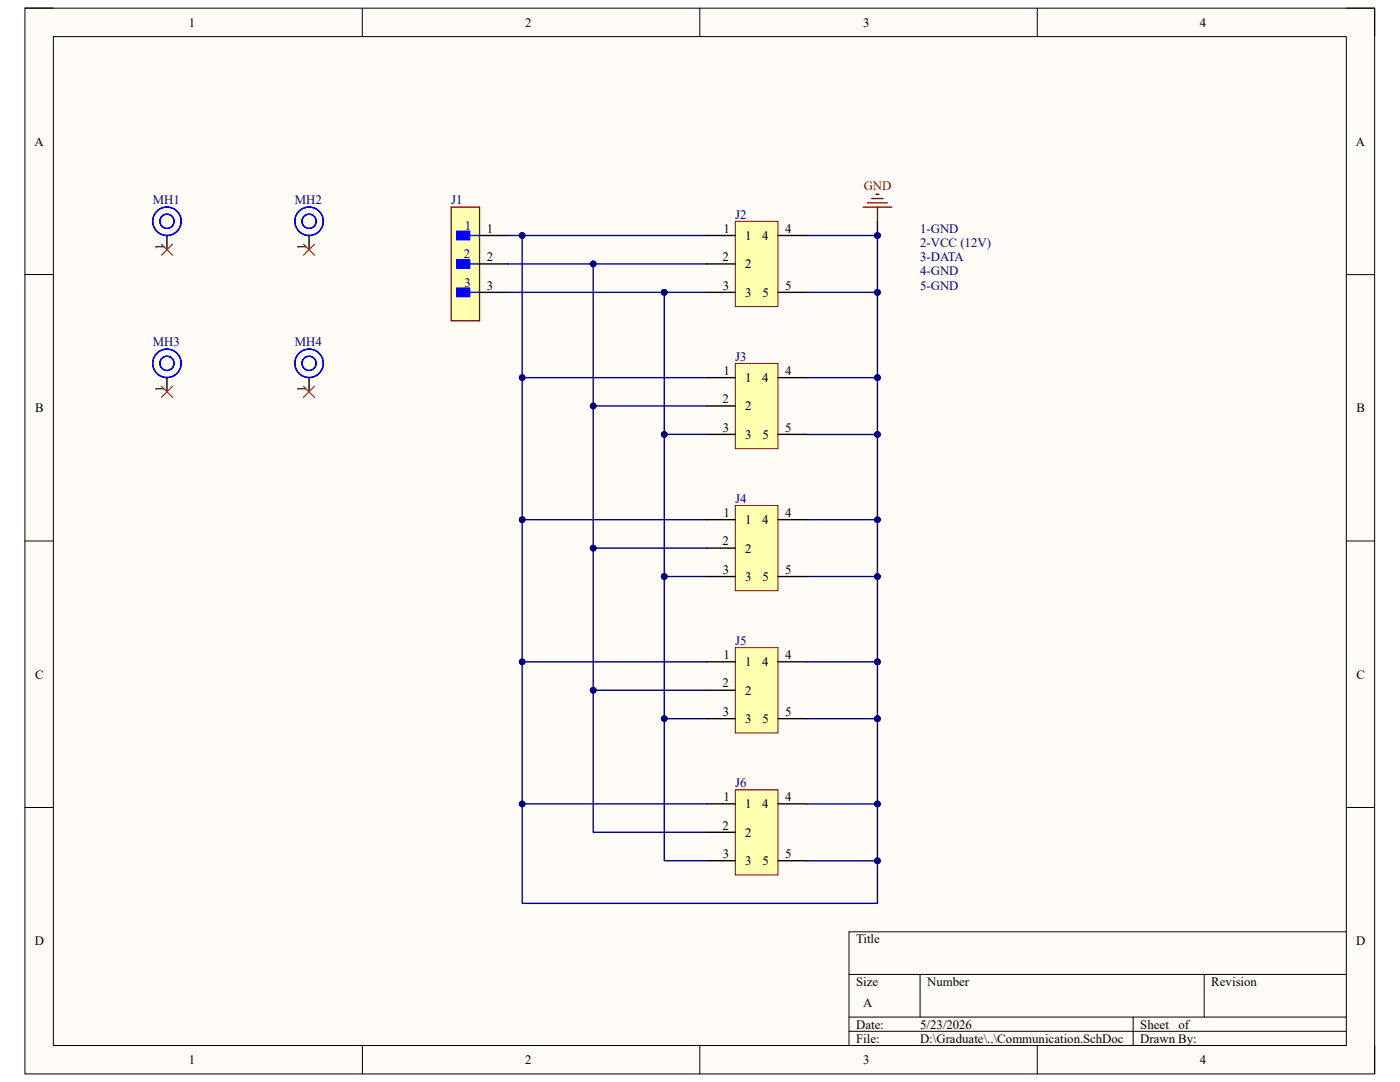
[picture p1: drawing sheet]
<svg xmlns="http://www.w3.org/2000/svg" width="279mm" height="216mm" viewBox="0 0 279 216" stroke-linecap="round" stroke-linejoin="round" font-family="sans-serif">
<path d="M5 1.6h269.3v212.7h-269.3z" fill="#fffcf8"/>
<path d="M5 1.6h269.3v212.7h-269.3z" fill="none" stroke="#000" stroke-width=".2"/>
<path d="M10.6 7.3h258.1v201.3h-258.1z" fill="#fffcf8"/>
<g fill="none" stroke="#000" stroke-width=".2">
<path d="M5 1.6h5.6M10.6 7.3h258.1v201.3h-258.1zM72.3 1.6v5.7M139.7 1.6v5.7M207 1.6v5.7M268.7 1.6h5.6v5.7M5 54.8h5.6M268.7 54.8h5.6M5 107.9h5.6M268.7 107.9h5.6M5 161.1h5.6M268.7 161.1h5.6"/>
<path d="M169.4 194.4h99.3M183.6 194.4v8.5M240.3 194.4v8.5M268.7 185.9h-99.3v22.7M72.3 208.6v5.7M139.7 208.6v5.7M169.4 202.9h99.3M169.4 205.8h99.3M207 208.6v5.7M226.1 202.9v5.7M274.3 208.6v5.7"/>
</g>
<path d="M90 41.3h5.7v22.7h-5.7z" fill="#ffffb0"/>
<path d="M90 41.3h5.7v22.7h-5.7z" fill="none" stroke="#800000" stroke-width=".28"/>
<path d="M91.2 46.1h2.5v1.7h-2.5z" fill="#00f"/>
<path d="M91.2 46.1h2.5v1.7h-2.5zM93.7 47h2" fill="none" stroke="#00f" stroke-width=".28"/>
<path d="M91.2 51.8h2.5v1.7h-2.5z" fill="#00f"/>
<path d="M91.2 51.8h2.5v1.7h-2.5zM93.7 52.7h2" fill="none" stroke="#00f" stroke-width=".28"/>
<path d="M91.2 57.5h2.5v1.7h-2.5z" fill="#00f"/>
<path d="M91.2 57.5h2.5v1.7h-2.5zM93.7 58.3h2" fill="none" stroke="#00f" stroke-width=".28"/>
<path d="M95.7 47h5.7M95.7 52.7h5.7M95.7 58.3h5.7" fill="none" stroke="#000" stroke-width=".28"/>
<path d="M101.4 47h39.7" fill="none" stroke="#000080" stroke-width=".28"/>
<circle cx="104.2" cy="47" r=".57" fill="#000080"/>
<circle cx="104.2" cy="47" r=".57" fill="none" stroke="#000080" stroke-width=".2"/>
<path d="M101.4 52.7h39.7" fill="none" stroke="#000080" stroke-width=".28"/>
<circle cx="118.4" cy="52.7" r=".57" fill="#000080"/>
<circle cx="118.4" cy="52.7" r=".57" fill="none" stroke="#000080" stroke-width=".2"/>
<path d="M101.4 58.3h39.7" fill="none" stroke="#000080" stroke-width=".28"/>
<circle cx="132.6" cy="58.3" r=".57" fill="#000080"/>
<circle cx="132.6" cy="58.3" r=".57" fill="none" stroke="#000080" stroke-width=".2"/>
<path d="M104.2 47v28.4h36.9" fill="none" stroke="#000080" stroke-width=".28"/>
<circle cx="104.2" cy="47" r=".57" fill="#000080"/>
<circle cx="104.2" cy="47" r=".57" fill="none" stroke="#000080" stroke-width=".2"/>
<circle cx="104.2" cy="75.3" r=".56" fill="#000080"/>
<circle cx="104.2" cy="75.3" r=".56" fill="none" stroke="#000080" stroke-width=".2"/>
<path d="M104.2 75.4v28.3h36.9" fill="none" stroke="#000080" stroke-width=".28"/>
<circle cx="104.2" cy="103.7" r=".57" fill="#000080"/>
<circle cx="104.2" cy="103.7" r=".57" fill="none" stroke="#000080" stroke-width=".2"/>
<circle cx="104.2" cy="75.3" r=".56" fill="#000080"/>
<circle cx="104.2" cy="75.3" r=".56" fill="none" stroke="#000080" stroke-width=".2"/>
<path d="M104.2 103.7v28.4h36.9" fill="none" stroke="#000080" stroke-width=".28"/>
<circle cx="104.2" cy="132.1" r=".57" fill="#000080"/>
<circle cx="104.2" cy="132.1" r=".57" fill="none" stroke="#000080" stroke-width=".2"/>
<circle cx="104.2" cy="103.7" r=".57" fill="#000080"/>
<circle cx="104.2" cy="103.7" r=".57" fill="none" stroke="#000080" stroke-width=".2"/>
<path d="M118.4 52.7v28.3h22.7" fill="none" stroke="#000080" stroke-width=".28"/>
<circle cx="118.4" cy="52.7" r=".57" fill="#000080"/>
<circle cx="118.4" cy="52.7" r=".57" fill="none" stroke="#000080" stroke-width=".2"/>
<circle cx="118.4" cy="81" r=".57" fill="#000080"/>
<circle cx="118.4" cy="81" r=".57" fill="none" stroke="#000080" stroke-width=".2"/>
<path d="M118.4 81v28.4h22.7" fill="none" stroke="#000080" stroke-width=".28"/>
<circle cx="118.4" cy="81" r=".57" fill="#000080"/>
<circle cx="118.4" cy="81" r=".57" fill="none" stroke="#000080" stroke-width=".2"/>
<circle cx="118.4" cy="109.4" r=".57" fill="#000080"/>
<circle cx="118.4" cy="109.4" r=".57" fill="none" stroke="#000080" stroke-width=".2"/>
<path d="M118.4 109.4v28.3h22.7" fill="none" stroke="#000080" stroke-width=".28"/>
<circle cx="118.4" cy="137.7" r=".57" fill="#000080"/>
<circle cx="118.4" cy="137.7" r=".57" fill="none" stroke="#000080" stroke-width=".2"/>
<circle cx="118.4" cy="109.4" r=".57" fill="#000080"/>
<circle cx="118.4" cy="109.4" r=".57" fill="none" stroke="#000080" stroke-width=".2"/>
<path d="M132.6 58.3v28.4h8.5" fill="none" stroke="#000080" stroke-width=".28"/>
<circle cx="132.6" cy="58.3" r=".57" fill="#000080"/>
<circle cx="132.6" cy="58.3" r=".57" fill="none" stroke="#000080" stroke-width=".2"/>
<circle cx="132.6" cy="86.7" r=".57" fill="#000080"/>
<circle cx="132.6" cy="86.7" r=".57" fill="none" stroke="#000080" stroke-width=".2"/>
<path d="M132.6 86.7v28.3h8.5" fill="none" stroke="#000080" stroke-width=".28"/>
<circle cx="132.6" cy="115" r=".57" fill="#000080"/>
<circle cx="132.6" cy="115" r=".57" fill="none" stroke="#000080" stroke-width=".2"/>
<circle cx="132.6" cy="86.7" r=".57" fill="#000080"/>
<circle cx="132.6" cy="86.7" r=".57" fill="none" stroke="#000080" stroke-width=".2"/>
<path d="M132.6 115v28.4h8.5" fill="none" stroke="#000080" stroke-width=".28"/>
<circle cx="132.6" cy="143.4" r=".57" fill="#000080"/>
<circle cx="132.6" cy="143.4" r=".57" fill="none" stroke="#000080" stroke-width=".2"/>
<circle cx="132.6" cy="115" r=".57" fill="#000080"/>
<circle cx="132.6" cy="115" r=".57" fill="none" stroke="#000080" stroke-width=".2"/>
<path d="M174 39.6h2.2M174.8 38.8h.6M172.3 41.3h5.6M173.1 40.5h4M175.1 41.3v2.9" fill="none" stroke="#800000" stroke-width=".28"/>
<path d="M175.1 44.2v2.8h-14.2" fill="none" stroke="#000080" stroke-width=".28"/>
<circle cx="175.1" cy="47" r=".57" fill="#000080"/>
<circle cx="175.1" cy="47" r=".57" fill="none" stroke="#000080" stroke-width=".2"/>
<path d="M175.1 47v11.3h-14.2" fill="none" stroke="#000080" stroke-width=".28"/>
<circle cx="175.1" cy="58.3" r=".57" fill="#000080"/>
<circle cx="175.1" cy="58.3" r=".57" fill="none" stroke="#000080" stroke-width=".2"/>
<circle cx="175.1" cy="47" r=".57" fill="#000080"/>
<circle cx="175.1" cy="47" r=".57" fill="none" stroke="#000080" stroke-width=".2"/>
<path d="M175.1 58.3v17.1h-14.2" fill="none" stroke="#000080" stroke-width=".28"/>
<circle cx="175.1" cy="75.4" r=".57" fill="#000080"/>
<circle cx="175.1" cy="75.4" r=".57" fill="none" stroke="#000080" stroke-width=".2"/>
<circle cx="175.1" cy="58.3" r=".57" fill="#000080"/>
<circle cx="175.1" cy="58.3" r=".57" fill="none" stroke="#000080" stroke-width=".2"/>
<path d="M175.1 75.4v11.3h-14.2" fill="none" stroke="#000080" stroke-width=".28"/>
<circle cx="175.1" cy="86.7" r=".57" fill="#000080"/>
<circle cx="175.1" cy="86.7" r=".57" fill="none" stroke="#000080" stroke-width=".2"/>
<circle cx="175.1" cy="75.4" r=".57" fill="#000080"/>
<circle cx="175.1" cy="75.4" r=".57" fill="none" stroke="#000080" stroke-width=".2"/>
<path d="M175.1 86.7v17h-14.2" fill="none" stroke="#000080" stroke-width=".28"/>
<circle cx="175.1" cy="103.7" r=".57" fill="#000080"/>
<circle cx="175.1" cy="103.7" r=".57" fill="none" stroke="#000080" stroke-width=".2"/>
<circle cx="175.1" cy="86.7" r=".57" fill="#000080"/>
<circle cx="175.1" cy="86.7" r=".57" fill="none" stroke="#000080" stroke-width=".2"/>
<path d="M175.1 103.7v11.3h-14.2" fill="none" stroke="#000080" stroke-width=".28"/>
<circle cx="175.1" cy="115" r=".57" fill="#000080"/>
<circle cx="175.1" cy="115" r=".57" fill="none" stroke="#000080" stroke-width=".2"/>
<circle cx="175.1" cy="103.7" r=".57" fill="#000080"/>
<circle cx="175.1" cy="103.7" r=".57" fill="none" stroke="#000080" stroke-width=".2"/>
<path d="M175.1 115v17.1h-14.2" fill="none" stroke="#000080" stroke-width=".28"/>
<circle cx="175.1" cy="132.1" r=".57" fill="#000080"/>
<circle cx="175.1" cy="132.1" r=".57" fill="none" stroke="#000080" stroke-width=".2"/>
<circle cx="175.1" cy="115" r=".57" fill="#000080"/>
<circle cx="175.1" cy="115" r=".57" fill="none" stroke="#000080" stroke-width=".2"/>
<path d="M175.1 132.1v11.3h-14.2" fill="none" stroke="#000080" stroke-width=".28"/>
<circle cx="175.1" cy="143.4" r=".57" fill="#000080"/>
<circle cx="175.1" cy="143.4" r=".57" fill="none" stroke="#000080" stroke-width=".2"/>
<circle cx="175.1" cy="132.1" r=".57" fill="#000080"/>
<circle cx="175.1" cy="132.1" r=".57" fill="none" stroke="#000080" stroke-width=".2"/>
<path d="M146.7 44.2h8.6v17h-8.6z" fill="#ffffb0"/>
<path d="M146.7 44.2h8.6v17h-8.6z" fill="none" stroke="#800000" stroke-width=".2"/>
<path d="M141.1 47h5.6M141.1 52.7h5.6M141.1 58.3h5.6M155.3 47h5.6M155.3 58.3h5.6" fill="none" stroke="#000" stroke-width=".28"/>
<path d="M146.7 72.5h8.6v17h-8.6z" fill="#ffffb0"/>
<path d="M146.7 72.5h8.6v17h-8.6z" fill="none" stroke="#800000" stroke-width=".2"/>
<path d="M141.1 75.4h5.6M155.3 75.4h5.6M141.1 81h5.6M141.1 86.7h5.6M155.3 86.7h5.6" fill="none" stroke="#000" stroke-width=".28"/>
<path d="M146.7 100.9h8.6v17h-8.6z" fill="#ffffb0"/>
<path d="M146.7 100.9h8.6v17h-8.6z" fill="none" stroke="#800000" stroke-width=".2"/>
<path d="M141.1 103.7h5.6M141.1 109.4h5.6M141.1 115h5.6M155.3 103.7h5.6M155.3 115h5.6" fill="none" stroke="#000" stroke-width=".28"/>
<path d="M146.7 129.2h8.6v17h-8.6z" fill="#ffffb0"/>
<path d="M146.7 129.2h8.6v17h-8.6z" fill="none" stroke="#800000" stroke-width=".2"/>
<path d="M33.3 47v2.8M61.7 47v2.8M33.3 75.3v2.9M61.7 75.3v2.9M141.1 132.1h5.6M141.1 137.7h5.6M155.3 132.1h5.6M141.1 143.4h5.6M155.3 143.4h5.6" fill="none" stroke="#000" stroke-width=".28"/>
<g fill="none" stroke="#00f" stroke-width=".28">
<circle cx="33.3" cy="44.2" r="2.84"/>
<circle cx="33.3" cy="44.2" r="1.42"/>
<circle cx="61.7" cy="44.2" r="2.84"/>
<circle cx="61.7" cy="44.2" r="1.42"/>
<circle cx="33.3" cy="72.5" r="2.84"/>
<circle cx="33.3" cy="72.5" r="1.42"/>
<circle cx="61.7" cy="72.5" r="2.84"/>
<circle cx="61.7" cy="72.5" r="1.42"/>
</g>
<path d="M32.2 48.7l2.3 2.2M34.5 48.7l-2.3 2.2M60.5 48.7l2.3 2.2M62.8 48.7l-2.3 2.2M32.2 77l2.3 2.3M34.5 77l-2.3 2.3M60.5 77l2.3 2.3M62.8 77l-2.3 2.3" fill="none" stroke="#f00" stroke-width=".2"/>
<path d="M146.7 157.6h8.6v17h-8.6z" fill="#ffffb0"/>
<path d="M146.7 157.6h8.6v17h-8.6z" fill="none" stroke="#800000" stroke-width=".2"/>
<path d="M141.1 160.4h5.6M141.1 166.1h5.6M141.1 171.7h5.6M155.3 160.4h5.6M155.3 171.7h5.6" fill="none" stroke="#000" stroke-width=".28"/>
<path d="M175.1 143.4v17h-14.2" fill="none" stroke="#000080" stroke-width=".28"/>
<circle cx="175.1" cy="160.4" r=".57" fill="#000080"/>
<circle cx="175.1" cy="160.4" r=".57" fill="none" stroke="#000080" stroke-width=".2"/>
<circle cx="175.1" cy="143.4" r=".57" fill="#000080"/>
<circle cx="175.1" cy="143.4" r=".57" fill="none" stroke="#000080" stroke-width=".2"/>
<path d="M175.1 160.4v11.4h-14.2" fill="none" stroke="#000080" stroke-width=".28"/>
<circle cx="175.1" cy="171.8" r=".57" fill="#000080"/>
<circle cx="175.1" cy="171.8" r=".57" fill="none" stroke="#000080" stroke-width=".2"/>
<circle cx="175.1" cy="160.4" r=".57" fill="#000080"/>
<circle cx="175.1" cy="160.4" r=".57" fill="none" stroke="#000080" stroke-width=".2"/>
<path d="M104.2 132.1v28.3h36.9" fill="none" stroke="#000080" stroke-width=".28"/>
<circle cx="104.2" cy="132.1" r=".57" fill="#000080"/>
<circle cx="104.2" cy="132.1" r=".57" fill="none" stroke="#000080" stroke-width=".2"/>
<circle cx="104.2" cy="160.4" r=".56" fill="#000080"/>
<circle cx="104.2" cy="160.4" r=".56" fill="none" stroke="#000080" stroke-width=".2"/>
<path d="M118.4 137.7v28.4h22.7" fill="none" stroke="#000080" stroke-width=".28"/>
<circle cx="118.4" cy="137.7" r=".57" fill="#000080"/>
<circle cx="118.4" cy="137.7" r=".57" fill="none" stroke="#000080" stroke-width=".2"/>
<path d="M132.6 143.4v28.3h8.5" fill="none" stroke="#000080" stroke-width=".28"/>
<circle cx="132.6" cy="143.4" r=".57" fill="#000080"/>
<circle cx="132.6" cy="143.4" r=".57" fill="none" stroke="#000080" stroke-width=".2"/>
<path d="M104.2 160.4v19.9h70.9v-8.5" fill="none" stroke="#000080" stroke-width=".28"/>
<circle cx="104.2" cy="160.4" r=".56" fill="#000080"/>
<circle cx="104.2" cy="160.4" r=".56" fill="none" stroke="#000080" stroke-width=".2"/>
<circle cx="175.1" cy="171.8" r=".57" fill="#000080"/>
<circle cx="175.1" cy="171.8" r=".57" fill="none" stroke="#000080" stroke-width=".2"/>
<g font-size="2.6">
<text x="37.7" y="5.3">1</text>
<text x="104.8" y="5.3">2</text>
<text x="172.3" y="5.3">3</text>
<text x="239.5" y="5.3">4</text>
<text x="6.9" y="29.1">A</text>
<text x="270.6" y="29.1">A</text>
<text x="97.1" y="46.4">1</text>
<text x="144.4" y="46.4">1</text>
<text x="148.7" y="47.9">1</text>
<text x="152.1" y="47.9">4</text>
<text x="156.7" y="46.4">4</text>
<text x="32.8" y="49.8" transform="rotate(-90 32.8 49.8)">1</text>
<text x="61.1" y="49.8" transform="rotate(-90 61.1 49.8)">1</text>
<text x="97.1" y="52.1">2</text>
<text x="144.2" y="52.1">2</text>
<text x="148.7" y="53.5">2</text>
<text x="97.1" y="57.8">3</text>
<text x="144.3" y="57.8">3</text>
<text x="148.7" y="59.2">3</text>
<text x="152.2" y="59.2">5</text>
<text x="156.7" y="57.8">5</text>
<text x="144.4" y="74.8">1</text>
<text x="148.7" y="76.2">1</text>
<text x="152.1" y="76.2">4</text>
<text x="156.7" y="74.8">4</text>
<text x="7" y="82.3">B</text>
<text x="32.8" y="78.2" transform="rotate(-90 32.8 78.2)">1</text>
<text x="61.1" y="78.2" transform="rotate(-90 61.1 78.2)">1</text>
<text x="144.2" y="80.5">2</text>
<text x="148.7" y="81.9">2</text>
<text x="270.7" y="82.3">B</text>
<text x="144.3" y="86.1">3</text>
<text x="148.7" y="87.6">3</text>
<text x="152.2" y="87.6">5</text>
<text x="156.7" y="86.1">5</text>
<text x="144.4" y="103.2">1</text>
<text x="148.7" y="104.6">1</text>
<text x="152.1" y="104.6">4</text>
<text x="156.7" y="103.2">4</text>
<text x="144.2" y="108.8">2</text>
<text x="148.7" y="110.3">2</text>
<text x="144.3" y="114.5">3</text>
<text x="148.7" y="115.9">3</text>
<text x="152.2" y="115.9">5</text>
<text x="156.7" y="114.5">5</text>
<text x="144.4" y="131.5">1</text>
<text x="156.7" y="131.5">4</text>
<text x="7" y="135.4">C</text>
<text x="144.2" y="137.2">2</text>
<text x="148.7" y="132.9">1</text>
<text x="152.1" y="132.9">4</text>
<text x="270.7" y="135.4">C</text>
<text x="144.3" y="142.9">3</text>
<text x="148.7" y="138.6">2</text>
<text x="156.7" y="142.9">5</text>
<text x="148.7" y="144.3">3</text>
<text x="152.2" y="144.3">5</text>
<text x="144.4" y="159.9">1</text>
<text x="148.7" y="161.3">1</text>
<text x="152.1" y="161.3">4</text>
<text x="156.7" y="159.9">4</text>
<text x="144.2" y="165.5">2</text>
<text x="148.7" y="167">2</text>
<text x="144.3" y="171.2">3</text>
<text x="148.7" y="172.6">3</text>
<text x="152.2" y="172.6">5</text>
<text x="156.7" y="171.2">5</text>
<text x="6.9" y="188.6">D</text>
<text x="170.9" y="188.2">Title</text>
<text x="270.6" y="188.6">D</text>
<text x="170.9" y="196.7">Size</text>
<text x="185" y="196.7">Number</text>
<text x="241.7" y="196.7">Revision</text>
<text x="172.3" y="201">A</text>
<text x="170.9" y="205.2">Date:</text>
<text x="170.9" y="208.1">File:</text>
<text x="183.6" y="208.1">D:\Graduate\..\Communication.SchDoc</text>
<text x="183.6" y="205.2">5/23/2026</text>
<text x="227.6" y="208.1">Drawn By:</text>
<text x="227.6" y="205.2">Sheet</text>
<text x="235.2" y="205.2">of</text>
<text x="37.7" y="212.3">1</text>
<text x="104.8" y="212.3">2</text>
<text x="172.3" y="212.3">3</text>
<text x="239.5" y="212.3">4</text>
</g>
<g font-size="2.6" fill="#000080">
<text x="30.5" y="40.8">MH1</text>
<text x="58.8" y="40.8">MH2</text>
<text x="90" y="40.8">J1</text>
<text x="92.8" y="45.9">1</text>
<text x="146.7" y="43.6">J2</text>
<text x="183.6" y="46.4">1-GND</text>
<text x="92.6" y="51.5">2</text>
<text x="183.6" y="49.3">2-VCC (12V)</text>
<text x="183.6" y="52.1">3-DATA</text>
<text x="92.7" y="57.2">3</text>
<text x="183.6" y="54.9">4-GND</text>
<text x="183.6" y="57.8">5-GND</text>
<text x="30.5" y="69.1">MH3</text>
<text x="58.8" y="69.1">MH4</text>
<text x="146.7" y="72">J3</text>
<text x="146.7" y="100.3">J4</text>
<text x="146.7" y="128.7">J5</text>
<text x="146.7" y="157">J6</text>
</g>
<text font-size="2.6" fill="#800000" x="172.4" y="37.9">GND</text>
</svg>
